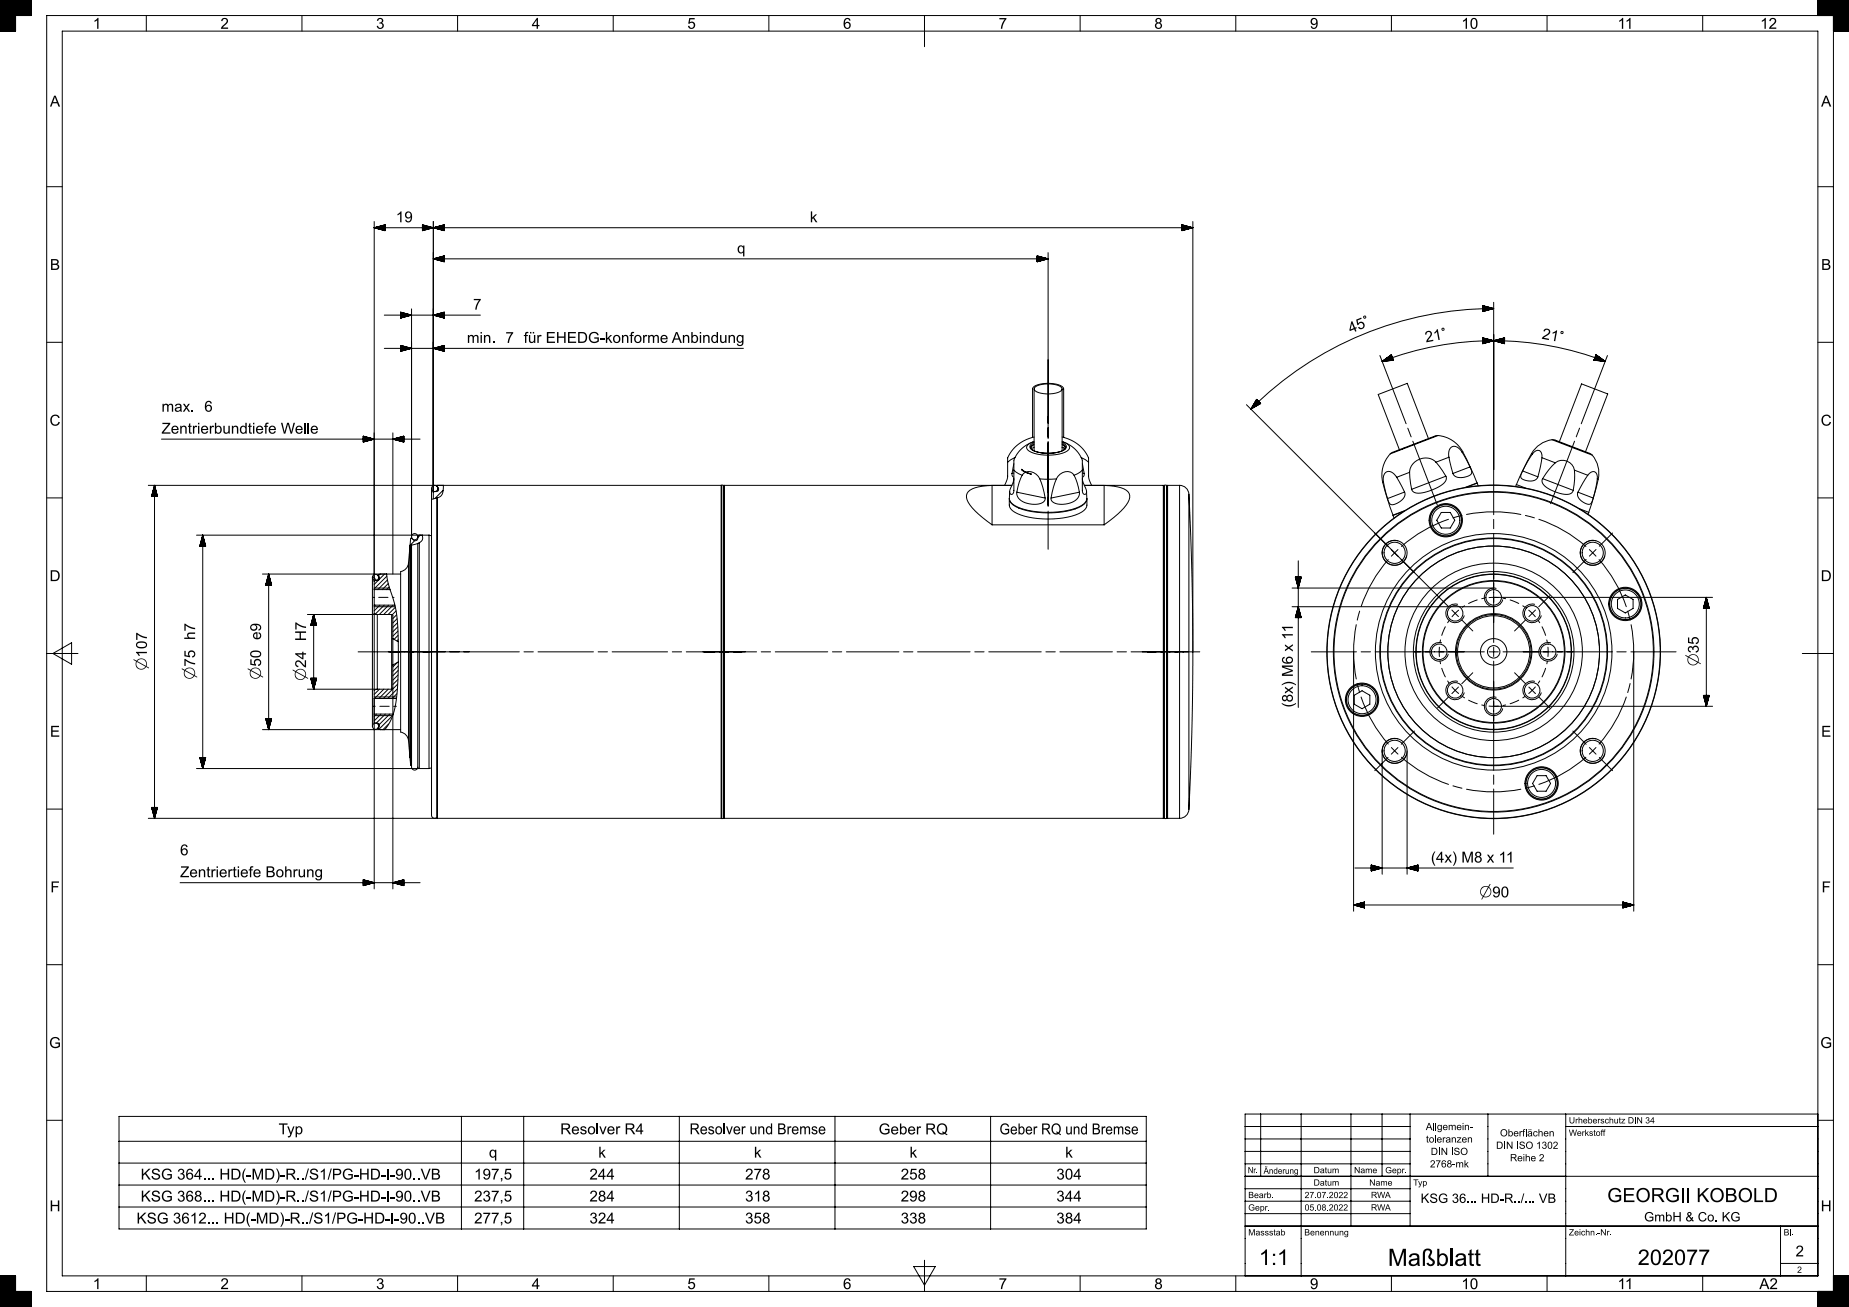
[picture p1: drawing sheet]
<svg xmlns="http://www.w3.org/2000/svg" width="594mm" height="420mm" viewBox="0 0 594 420" stroke-linecap="round" stroke-linejoin="round" font-family="sans-serif">
<g fill="none" stroke="#000" stroke-width=".32">
<path d="M0 .1h10M0 10h5M0 9.9h5M0 9.8h5M0 9.7h5M0 9.6h5M0 9.5h5M0 9.4h5M0 9.3h5M0 9.2h5M0 9.1h5M0 9h5"/>
<path d="M0 8.9h5M0 8.8h5M0 8.7h5M0 8.6h5M0 8.5h5M0 8.4h5M0 8.3h5M0 8.2h5M0 8.1h5M0 8h5M0 7.9h5M0 7.8h5"/>
<path d="M0 7.7h5M0 7.6h5M0 7.5h5M0 7.4h5M0 7.3h5M0 7.2h5M0 7.1h5M0 7h5M0 6.9h5M0 6.8h5M0 6.7h5M0 6.6h5"/>
<path d="M0 6.5h5M0 6.4h5M0 6.3h5M0 6.2h5M0 6.1h5M0 6h5M0 5.9h5M0 5.8h5M0 5.7h5M0 5.6h5M0 5.5h5M0 5.4h5"/>
<path d="M0 5.3h5M0 5.2h5M0 5.1h5M0 5h5M0 4.9h10M0 4.8h10M0 4.7h10M0 4.6h10M0 4.5h10M0 4.4h10M0 4.3h10M0 4.2h10"/>
<path d="M0 4.1h10M0 4h10M0 3.9h10M0 3.8h10M0 3.7h10M0 3.6h10M0 3.5h10M0 3.4h10M0 3.3h10M0 3.2h10M0 3.1h10M0 3h10"/>
<path d="M0 2.9h10M0 2.8h10M0 2.7h10M0 2.6h10M0 2.5h10M0 2.4h10M0 2.3h10M0 2.2h10M0 2.1h10M0 2h10M0 1.9h10M0 1.8h10"/>
<path d="M0 1.7h10M0 1.6h10M0 1.5h10M0 1.4h10M0 1.3h10M0 1.2h10M0 1.1h10M0 1h10M0 .9h10M0 .8h10M0 .7h10M0 .6h10"/>
<path d="M0 .5h10M0 .4h10M0 .3h10M0 .2h10M5 5v5h-5v-10h10v5h-10M20 10h564v400h-564zM47 5v5M97 5v5M147 5v5M197 5v5M247 5v5M297 5v10"/>
<path d="M347 5v5M397 5v5M447 5v5M497 5v5M547 5v5M584 .1h10M584 5v-5h10v10h-5M584 4.9h10M584 4.8h10M584 4.7h10M584 4.6h10M584 4.5h10"/>
<path d="M584 4.4h10M584 4.3h10M584 4.2h10M584 4.1h10M584 4h10M584 3.9h10M584 3.8h10M584 3.7h10M584 3.6h10M584 3.5h10M584 3.4h10M584 3.3h10"/>
<path d="M584 3.2h10M584 3.1h10M584 3h10M584 2.9h10M584 2.8h10M584 2.7h10M584 2.6h10M584 2.5h10M584 2.4h10M584 2.3h10M584 2.2h10M584 2.1h10"/>
<path d="M584 2h10M584 1.9h10M584 1.8h10M584 1.7h10M584 1.6h10M584 1.5h10M584 1.4h10M584 1.3h10M584 1.2h10M584 1.1h10M584 1h10M584 .9h10"/>
<path d="M584 .8h10M584 .7h10M584 .6h10M584 .5h10M584 .4h10M584 .3h10M584 .2h10M589 10h5M589 9.9h5M589 9.8h5M589 9.7h5M589 9.6h5"/>
<path d="M589 9.5h5M589 9.4h5M589 9.3h5M589 9.2h5M589 9.1h5M589 9h5M589 8.9h5M589 8.8h5M589 8.7h5M589 8.6h5M589 8.5h5M589 8.4h5"/>
<path d="M589 8.3h5M589 8.2h5M589 8.1h5M589 8h5M589 7.9h5M589 7.8h5M589 7.7h5M589 7.6h5M589 7.5h5M589 7.4h5M589 7.3h5M589 7.2h5"/>
<path d="M589 7.1h5M589 7h5M589 6.9h5M589 6.8h5M589 6.7h5M589 6.6h5M589 6.5h5M589 6.4h5M589 6.3h5M589 6.2h5M589 6.1h5M589 6h5"/>
<path d="M589 5.9h5M589 5.8h5M589 5.7h5M589 5.6h5M589 5.5h5M589 5.4h5M589 5.3h5M589 5.2h5M589 5.1h5M589 5h5M589 5v410M594 5h-579v410h579"/>
<path d="M15 60h5M120.2 71.2v118.3M120.2 73.2l3.5 .9M120.4 73.2h3.3M120.6 73.1h3.1M120.6 73.3h3.1M120.8 73h2.9M121 73.4h2.7M121.2 72.9h2.5M121.3 72.9h2.4M121.3 73.5h2.4M121.5 73.5h2.2"/>
<path d="M121.7 72.8h2M121.9 73.6h1.8M122.1 72.7h1.6M122.1 73.7h1.6M122.3 72.6h1.4M122.5 73.8h1.2M122.7 72.5h1M122.9 72.5h.8M122.9 73.9h.8M123.1 73.9h.6M123.2 72.4h.5M123.4 72.3h.3"/>
<path d="M123.4 74h.3M123.6 74.1h.1M123.7 72.2v1.9M123.7 72.2l-3.5 1M135.7 72.3h.3M135.7 72.4h.5M135.7 72.4l.9 .1M135.7 72.5h1M135.7 72.6h1.4M135.7 72.7h1.6M135.7 72.7l2 .1M135.7 72.8l2.4 .1"/>
<path d="M135.7 72.9h2.6M135.7 73h2.9M135.7 73.1h3.1M135.7 74.1h.1M135.7 74h.3M135.7 73.9h.9M135.7 73.6h1.8M135.7 73.5h2.4M135.7 73.2h3.3M135.7 72.2l7 1.9M135.7 72.2v1.9M136.4 73.9l-.7 .1"/>
<path d="M136.9 73.8h-1.2M137.3 73.7h-1.6M137.9 73.5l-2.2 .1M138.5 73.4h-2.8M138.8 73.3h-3.1M139.2 71.2v89.1M139.4 73.2h3.3M139.6 73.1h3.1M139.8 73h2.9M139.8 73.3h2.9M140 73.4h2.7M140.2 72.9h2.5"/>
<path d="M140.3 72.9h2.4M140.3 73.5h2.4M140.5 73.5h2.2M140.7 72.8h2M140.9 72.7h1.8M140.9 73.6h1.8M141.3 72.6h1.4M141.3 73.7h1.4M141.5 73.8h1.2M141.7 72.5h1M141.9 72.5h.8M141.9 73.9h.8"/>
<path d="M142.1 73.9h.6M142.2 72.4h.5M142.4 72.3h.3M142.4 74h.3M142.6 74.1h.1M142.7 74.1v-1.9l-7 1.9M379.7 72.3h.3M379.7 72.4h.5M379.7 72.4l.9 .1M379.7 72.5h1M379.7 72.6h1.4M379.7 72.7h1.8"/>
<path d="M379.7 72.8h2M379.7 72.8l2.4 .1M379.7 72.9h2.6M379.7 73h2.9M379.7 73.1h3.1M379.7 74.1h.1M379.7 74h.3M379.7 73.9h.9M379.7 73.7h1.4M379.7 73.5h2.4M379.7 73.3h2.9M380.4 73.9l-.7 .1"/>
<path d="M380.9 73.8h-1.2M381.5 73.6l-1.8 .1M381.9 73.5l-2.2 .1M382.4 73.4h-2.7M383 73.2l-3.3 .1M383.2 73.2h-263M383.2 71.2v138M383.2 73.2l-3.5-1v1.9M383.2 73.2l-3.5 .9M584 60h5M132.2 99.3v73.6M139.2 83.2h197.5"/>
<path d="M139.2 83.2l3.5 .9M139.4 83.1h3.3M139.6 83.3h3.1M139.6 83.1h3.1M139.8 83.3h2.9M140 83h2.7M140.2 83.4h2.5M140.3 82.9h2.4M140.5 83.5h2.2M140.5 82.8h2.2M140.7 83.6h2M140.9 82.7h1.8"/>
<path d="M141.1 83.7h1.6M141.1 82.7h1.6M141.3 83.7h1.4M141.5 82.6h1.2M141.7 83.8h1M141.7 82.5h1M141.9 83.9h.8M142.1 82.4h.6M142.2 84h.5M142.4 82.3h.3M142.6 84.1h.1M142.6 82.3h.1"/>
<path d="M142.7 82.2v1.9M142.7 82.2l-3.5 1M333.2 84.1h.1M333.2 83.8h1M333.2 83.7h1.6M333.2 83.5h2.2M333.2 83.3h3.1M333.2 82.3h.1M333.2 82.3h.3M333.2 82.4h.7M333.2 82.5h1M333.2 82.6h1.2"/>
<path d="M333.2 82.6l1.6 .1M333.2 82.7h1.8M333.2 82.8h2.2M333.2 82.9h2.4M333.2 82.9l2.8 .1M333.2 83l3.1 .1M333.2 83.1h3.3M333.2 82.2l3.5 1M333.2 82.2v1.9M333.7 84h-.5M334.1 83.9h-.9M334.6 83.7l-1.4 .1"/>
<path d="M335.2 83.6h-2M335.8 83.4l-2.6 .1M336.1 83.3l-2.9 .1M336.7 81.2v54.8v-20.5M336.7 83.2l-3.5 .9M476.3 98.2l3.6 .9M476.3 98.2l.1 1.9M476.4 98.3h-.1M476.6 98.3h-.3M476.8 100h-.4M477 98.4h-.7M477.2 99.9h-.8h.6"/>
<path d="M477.4 98.5h-1.1l1.3 .1M477.4 99.8h-1M477.8 99.7l-1.4 .1M478 98.7h-1.7M478 99.7h-1.6M478.1 98.7h-1.8M478.3 99.6h-1.9M478.5 98.8h-2.2M478.7 98.8l-2.4 .1M478.9 99.4l-2.5 .1h2.1M479.1 98.9l-2.8 .1M479.3 99.3l-2.9 .1"/>
<path d="M479.5 99l-3.2 .1h3.4M479.5 99.2l-3.1 .1M479.9 99.1a110.3 110.3 0 0 0-78.1 32.4M479.9 99.1l-3.5 1M479.9 99.1l-3.6 .1M479.9 97.1v68.3M15 110h5M123.5 101.3h30.8M123.5 111.9h115.3M128.7 100.3l3.5 1-3.5 .9zM128.7 111l3.5 .9-3.5 1zM128.7 100.4h.1"/>
<path d="M128.7 100.4h.3M128.7 100.5h.7M128.7 100.6h.9M128.7 100.6l1.2 .1M128.7 100.7h1.4M128.7 100.8h1.8M128.7 100.9h2.2M128.7 101h2.4M128.7 101l2.8 .1M128.7 101.1h2.9M128.7 101.2h3.3M128.7 102.1h.5"/>
<path d="M128.7 101.9h1M128.7 101.7h2M128.7 101.5h2.6M128.7 101.4h3.1M128.7 111h.1M128.7 111.1h.3M128.7 111.1l.7 .1M128.7 111.2h.9M128.7 111.3h1.2M128.7 111.4h1.4M128.7 111.4l1.8 .1M128.7 111.5l2.2 .1"/>
<path d="M128.7 111.6h2.4M128.7 111.7h2.8M128.7 111.8h2.9M128.7 111.8l3.3 .1M128.7 112.8h.5M128.7 112.6h1M128.7 112.4h2M128.7 112.2h2.6M128.7 112h3.1M129 102.1l-.3 .1M129 112.8l-.3 .1M129.6 102h-.9"/>
<path d="M129.6 112.7h-.9M130.1 101.8l-1.4 .1M130.1 112.5l-1.4 .1M130.5 101.7l-1.8 .1M130.5 112.4l-1.8 .1M131.1 101.6h-2.4M131.1 112.3h-2.4M131.6 101.4l-2.9 .1M131.6 112.1h-2.9M139.2 101.3l3.5-1v1.9zM139.2 111.9l3.5-.9v1.9zM139.4 101.2h3.3"/>
<path d="M139.4 111.9h3.3M139.6 101.4h3.1M139.6 112h3.1M139.8 101.1h2.9M139.8 101.4h2.9M139.8 111.8h2.9M139.8 112.1h2.9M140 101.1h2.7M140 111.7h2.7M140.2 101.5h2.5M140.2 112.2h2.5M140.3 101h2.4"/>
<path d="M140.3 101.6h2.4M140.3 111.6h2.4M140.3 112.3h2.4M140.5 100.9h2.2M140.5 111.6h2.2M140.7 101.7h2M140.7 112.4h2M140.9 100.8h1.8M140.9 101.7h1.8M140.9 111.5h1.8M140.9 112.4h1.8M141.3 100.7h1.4"/>
<path d="M141.3 101.8h1.4M141.3 111.4h1.4M141.3 112.5h1.4M141.5 100.7h1.2M141.5 111.3h1.2M141.7 101.9h1M141.7 112.6h1M141.9 100.6h.8M141.9 102h.8M141.9 111.2h.8M141.9 112.7h.8M142.1 100.5h.6"/>
<path d="M142.1 111.2h.6M142.2 102.1h.5M142.2 112.8h.5M142.4 100.4h.3M142.4 102.1h.3M142.4 111.1h.3M142.4 112.8h.3M142.6 100.4h.1M142.6 111h.1M443.3 114.3l8.4 21.9M445.6 116l1.8-.7-2 .7M446.4 114.4l.6-.2-.9 .4"/>
<path d="M446.6 115.9l.9-.4-1.1 .4M447 114l.6 1.8-3.6 .3M447 114l-3 2.1M447 114l-.1 .1M447 114.1l-.4 .2M447.1 114.3l-1.2 .5M447.1 114.4l-1.5 .6M447.1 114.5l-1.8 .7M447.2 114.6l-2.1 .7M447.2 114.6l-2.4 1M447.2 114.7l-2.5 1M447.2 114.8l-2.9 1.1"/>
<path d="M447.3 114.8l-3.3 1.3M447.3 114.9l-3.1 1.2M447.3 115l-2.9 1.1M447.4 115.1l-2.6 .9M447.4 115.1l-2.4 .9M447.5 115.4l-1.5 .5M447.5 115.8h-.2M447.6 115.6l-.7 .2M447.6 115.7l-.5 .1M476.3 108.6l3.6 .9M476.3 108.6l.1 1.8M476.4 108.6h-.1"/>
<path d="M476.4 100.1h.1M476.4 110.4h.1M476.6 100h-.2M476.8 108.7h-.5M477 108.7h-.7M477 110.3l-.6 .1h.2M477.4 108.8h-1.1M477.4 110.2h-1M477.6 110.1h-1.2M477.8 108.9l-1.5 .1h1.7M478 110l-1.6 .1M478.3 109.1h-2"/>
<path d="M478.5 109.1l-2.2 .1M478.5 109.8l-2.1 .2h1.7M478.9 109.2l-2.6 .1M478.9 109.7l-2.5 .1M479.1 109.7h-2.7M479.3 109.3l-3 .1h3.2M479.5 109.6l-3.1 .1M479.9 109.5a100 100 0 0 0-35.9 6.6M479.9 109.5a100 100 0 0 1 35.8 6.6M479.9 109.5l-3.5 .9M479.9 109.5h-3.6h3.4M479.9 109.5l3.4 .9"/>
<path d="M479.9 109.5h3.5M480 109.5l3.4 .1M480.2 109.6l3.1 .1M480.4 109.3l3 .1h-3.2M480.6 109.7l2.7 .1h-2.3M480.8 109.2l2.6 .1M481.2 109.8l2.1 .2-1.7-.1M481.4 109.1h2M481.7 110l1.6 .1M481.9 108.9h1.5l-1.7 .1M482.1 110.1l1.2 .1h-.8M482.3 108.8h1.1"/>
<path d="M482.7 110.3l.6 .1h-.2M482.9 108.7h.5M483.3 110.4h.1M483.3 108.6h.1M483.4 109.1l-2.4 .1M483.4 108.6l-.1 1.8M483.4 108.6l-3.5 .9M483.4 108.7l-.9 .1M512.1 115.8l3.6 .3M512.1 115.7l.1 .1M512.1 115.7l.3 .1M512.1 115.7l.5 .1"/>
<path d="M512.2 115.5l1.1 .4M512.3 115.3l1.8 .7M512.3 115.2l2 .8M512.3 115.2l2.2 .8M512.4 115l2.7 1.1M512.4 115l2.9 1.1M512.4 114.9l3.1 1.2M512.4 114.8l3.3 1.3M512.4 114.8l3 1.1M512.5 114.7l2.7 1.1M512.5 114.7l2.4 .8M512.5 114.6l2.2 .8"/>
<path d="M512.6 114.4l1.3 .5M512.6 114.3l1 .3M512.7 114.2l.7 .3M512.7 114.1l.4 .2M512.7 114l.1 .1M512.7 114l3 2.1M512.7 114l-.6 1.8M512.8 115.8l-.7-.2 .8 .3M513.7 115.9l-1.5-.5 1.7 .5M514.1 115l-1.5-.6 1.8 .8M514.7 116l-2.4-.9 2.6 .9M515.7 116.1l-7.7 20.1"/>
<path d="M516.4 114.2l-.7 1.9M584 110h5M126.2 139.1v45.4M332.2 125v19.9M332.4 124.5a8.5 8.5 0 0 1 8.6 0l.2 .4a2.87 2.87 0 0 1-3.1 1.6 7 7 0 0 1-5.8-1.3zM336.7 133.9v7.1M336.7 137.5v3M341.2 125v19.9M400.4 130l65 65M401.9 131.3l2.4-2.3-2.5 2.5M403.7 128.3l1.3 1.4-3.2 1.8M403.7 128.3l-1.9 3.2"/>
<path d="M403.7 128.4h-.1M403.7 130.4l1-1-1.2 1.1M403.7 128.4l-.3 .4M403.8 128.5l-.5 .4M403.8 128.5l-.7 .8M403.9 128.6l-.9 .8M403.9 128.6l-1.1 1.2M404 128.7l-1.3 1.2M404.1 128.7l-1.6 1.6M404.1 128.8l-1.8 1.8M404.2 128.9l-2 1.9M404.3 128.9l-2.3 2.2"/>
<path d="M404.4 129.1l-2.2 2.2M404.4 129.1l-2 2.1M404.5 129.2l-1.8 1.8M404.6 129.3l-1.6 1.5M404.6 129.3l-1.4 1.4M404.8 129.5l-.7 .7M404.9 129.5l-.5 .5M404.9 129.6l-.3 .3M404.9 129.7l-.2 .1M452.3 137.6l1 2.8M462 140a10 10 0 0 1 7.9 5.2M462 140l-.9 .1-13.7 5.2-.8 .6"/>
<path d="M462 140l-15.4 5.9M507.4 137.6l-1 2.8M15 160h5M47.6 156h184.1M48.8 159.2v.3M48.8 159v.5M48.9 158.6v.9M49 158.4v1.1M49.1 158.1v1.4M49.2 157.7v1.8M49.2 157.5v2M49.3 157.1v2.4"/>
<path d="M49.4 156.9v2.6M49.5 156.5v3M49.6 156.2v3.3M49.6 156v107M49.6 156l1 3.5h-1.9zM49.7 156.2v3.3M49.8 156.5v3M49.8 156.7v2.8M49.9 157.1v2.4M50 157.3v2.2M50.1 157.7v1.8M50.2 158.1v1.4"/>
<path d="M50.3 158.2v1.3M50.4 158.6v.9M50.4 158.8v.7M50.5 159.2v.3M51.9 141.1h83.1M116.7 140.2l3.5 .9-3.5 .9zM116.7 140.2h.3M116.7 140.3h.5M116.7 140.3l.9 .1M116.7 140.5h1.2M116.7 140.6h1.4M116.7 140.6l1.8 .1"/>
<path d="M116.7 140.7h2M116.7 140.8h2.4M116.7 140.9h2.8M116.7 141h2.9M116.7 141l3.3 .1M116.7 141.9h.5M116.7 141.7h1.4M116.7 141.5h2M116.7 141.3h2.9M117 142h-.3M117.6 141.8l-.9 .1M117.9 141.7l-1.2 .1"/>
<path d="M118.5 141.6h-1.8M119.1 141.4l-2.4 .1M119.5 141.3l-2.8 .1M120 141.2h-3.3M126.2 141.1l3.5-.9v1.8zM126.4 141.1h3.3M126.4 141.2h3.3M126.8 141h2.9M126.8 141.3h2.9M127 140.9h2.7M127 141.3h2.7M127.3 140.8h2.4"/>
<path d="M127.3 141.4h2.4M127.7 140.7h2M127.7 141.5h2M127.9 140.7h1.8M127.9 141.6h1.8M128.3 140.6h1.4M128.3 141.7h1.4M128.5 140.5h1.2M128.5 141.7h1.2M128.9 140.4h.8M128.9 141.8h.8M129.2 140.3h.5"/>
<path d="M129.2 141.9h.5M129.4 140.2h.3M129.4 142h.3M138.6 157v3.5M140.3 160h.2v103l-.2-.2zM140.3 156.2h.1M140.4 156.3h.1M140.4 156.3l.3 .3M140.5 156l-.1 .3M140.6 157v.8M140.7 156.6l.2 .6-.2 .5-1.5 .5M140.7 156.6v1.1"/>
<path d="M142.3 157.6l-2.6 2.6M142.4 156l-.4 2.8-.5 .7-1 .5M231.7 156h.6M231.7 156v107M231.8 156v107M232.3 156v107M232.3 156l.2 .2M232.7 156l-.2 .2v106.6l.2 .2M232.7 156v107M232.7 156h92.4M311 158a9.3 9.3 0 0 1 6.1-1.9l1.6-.1v12.7a22.1 22.1 0 0 1-8-8.1 2.42 2.42 0 0 1 .3-2.6zM323.7 148.5v4.9l-1 2.6"/>
<path d="M324.4 157.9l-.1 2.2M325.1 152.2l.1 .7 .5 .5M325.7 149l-.6 3.2M325.7 151.1l.7 .6 2 1M325.7 151.1v6.8l-.3 .7-.5 .3-.5-.4v-.8l1.1-2.8 .2-1.1M325.7 152l-.6 .2M326.1 147l-2.4 1.5M326.7 158.2l.1 1.2 .8 1.1 1.3 .8 1.6 .6 2 .2 1.8-.3 1.1-.7 .4-1.1M326.7 158.2l9.1 1.8M328.2 150.9l1.2 .8 1.9 .6M328.2 150.8l1.2 .8 1.9 .7M328.2 151l1.2 .7 1.9 .6"/>
<path d="M328.4 152.7a3.3 3.3 0 0 1 5.7 1.2M328.4 152.7l-1 2.4-.7 3.1M331.1 143.8v.1M331.7 140.6a11.2 11.2 0 0 0-8 6.8v1.1M331.7 140.6v-15.6a3.5 3.5 0 0 1 3.5-1.7 8 8 0 0 1 6.4 1.3l.1 16M331.8 142a2.2 2.2 0 0 0-2 2.1 5.6 5.6 0 0 0 4.5 2 13 13 0 0 0 9-1.6 1.3 1.3 0 0 0-.9-2.1l-.8-.4M331.8 142a9.9 9.9 0 0 0-6.1 5.9v3.2M332 142h-.2M332.2 141.9l-.2 .1M332.2 143.7l-.9 .6M332.2 142.2a1.43 1.43 0 0 0-1.2 1.9 9.7 9.7 0 0 0 7.9 1.4l1.9-.4a1.96 1.96 0 0 0 1.7-1.8l-1.3-1.1M332.2 142.6l-1 .8-.1 .4"/>
<path d="M332.2 142.9l-.6 .4-.5 .7M332.2 140.4l-.5 .2M332.2 143.7l-.1 .1M334.1 153.9h5.3M334.1 153.9l.9 2.8 .8 3.3M336.7 146v12.2M336.7 147v7M336.7 142.5v3M336.7 159.7v3M339.4 153.9l-1 2.8-.7 3.3M341.2 142.6l1 .8 .1 .4M341.2 142.9l1 .8 .1 .4"/>
<path d="M341.2 140.4l.5 .2M341.2 141.9l.4 .1M341.4 143.8l.8 .4M341.4 143.8l-.2-.1 .9 .6M341.6 142a9.4 9.4 0 0 1 6.1 6.2v2.9M341.7 140.6a11.2 11.2 0 0 1 8 6.8v1.1M342.3 143.8a2.91 2.91 0 0 1-2.8 1.6l-2.3 .2-2.4-.1a4.1 4.1 0 0 1-3.7-1.6M342.3 143.8h.1M345.1 152.7a3.3 3.3 0 0 0-5.7 1.2M345.1 152.7l.9 2.4 .8 3.1M346.8 158.2l-.2 1.2-.7 1.1-1.2 .8-1.8 .6-2 .2-1.8-.3-1.1-.7-.3-1.1M346.8 158.2l-9.1 1.8"/>
<path d="M347.3 147l2.4 1.5M347.7 151.1v6.8l.3 .7 .5 .3 .5-.4v-.8l-1.1-2.8-.2-1.1M347.7 151.1l-1.5 1.1-1.1 .5M347.7 152l.6 .2M347.7 149l.6 3.2M348.3 152.2l-.1 .7-.5 .5M348.3 156h25.4M349.1 157.9v2.2M349.7 148.5v4.9l1 2.6M354.7 156l3.1 .2a6.1 6.1 0 0 1 4.9 2.4 4.6 4.6 0 0 1-1.6 4.6l-3.3 3.1-3.1 2.4zM373.7 156l.2 .2v106.6l-.2 .2M373.7 156v107"/>
<path d="M374.1 156h.6M374.1 156v107M374.1 156l-.2 .2M374.7 156v107M374.7 156l.2 .2M375.1 156l-.2 .2v106.6l.2 .2M375.1 156v107M375.1 156h3.8M378.9 156a3 3 0 0 1 3 2.8M378.9 156v107M381.9 158.8v101.3M381.9 158.8l1 27.2 .3 23.2"/>
<path d="M444.2 155.1l1.5 5.3 1.8 5.1M444.5 155l-.3 .1M444.5 155l1.2 5.2M446.6 145.9a10 10 0 0 0-2.4 9.2M448.7 153.4l2.5 4.7M448.7 153.4a2.63 2.63 0 0 0-3.6-1.6l-.7 1.4 .1 1.8M451.2 158.1l.1 1-.5 1.1-1.1 1-1.4 .8-1 .2-.6-.2-1-1.8M451.2 158.1l-5.5 2.1M452.8 151.8l-4.1 1.6M452.8 151.8l.7 5.4M453.9 141.8l7.8 20.4M458.9 140.9l-6.8-17.7-8.9 3.4-.4 .2 6.8 17.7"/>
<path d="M461.3 148.5l3.2 4.5M461.3 148.5a5.1 5.1 0 0 0-5.2-1 5.1 5.1 0 0 0-3.3 4.3M464.5 153l.1 1.1-.8 1.2-1.5 1.1-2.4 1.1-2.4 .8-2 .2-1.3-.4-.7-.9M464.5 153l-11 4.2M465.5 146.9l-4.2 1.6M465.5 146.9l1.3 5.3M469.7 145.3l2.5 4.7M469.7 145.3a2.63 2.63 0 0 0-3.5-1.6l-.8 1.4 .1 1.8M469.9 145.2l2.5 4.9 2.1 5.1M469.9 145.2l-.2 .1M472.2 150l.6 2-.4 .6-.9 .4-1.5 .4h-1.5l-1.1-.4-.6-.8M472.2 150l-5.4 2.2"/>
<path d="M474.5 155.2h.1M474.5 155.2v.1M474.5 155.2l-3.9 1.5M474.5 155.3l-3.4 1.3M474.5 155.3l.4 .8M486.9 156.3l.2-.6 3.1 1.2M489.1 151.3l-.6 2 .3 .5 .7 .4 1.5 .3h1.5l.9-.4 .7-.9M489.1 151.3l5 1.9M492 145.8l-2.6 4.9-2.2 5M492 145.8l.3 .1M492.3 145.9l-3.2 5.4M492.3 145.9a1.82 1.82 0 0 1 2.6-.8l.5 1.2v.8"/>
<path d="M495.4 147.1l-1.3 6.1M495.4 147.1l4.2 1.6M495.6 153.8l-.2 1.1 .6 1.1 1.4 1 2.2 1 2.3 .7 1.7 .2 1.2-.4 .6-.9M495.6 153.8l9.8 3.8M498.6 141.3a9 9 0 0 0-6.6 4.5M498.6 141.3a53.7 53.7 0 0 1 9.9 3.5l2.4 1 .6 .5M498.6 141.3l12.9 5M499.6 148.7a3.9 3.9 0 0 1 6.2 2.4M499.6 148.7a22.1 22.1 0 0 0-4 5.1M501 141.9l7.1-18.5 8.4 3.2-7.1 18.6M505.8 151.1a22 22 0 0 1-.4 6.5M505.8 151.1l4.3 1.6"/>
<path d="M505.8 141.8l-7.7 20.1M506.9 158.2l-.1 .9 .4 1 1 1 1.4 .8 .8 .2 .6-.2 .8-1.9M506.9 158.2l4.9 1.8M510.1 152.7a1.82 1.82 0 0 1 2.6-.8l.5 1.2-.1 .8M510.1 152.7l-3.2 5.5M511.5 146.3a9 9 0 0 1 1.9 7.7M513.1 153.9l-1.3 6.1M513.1 153.9l.3 .1M513.4 154l-1.3 5.4-1.7 5.2M584 160h5M63.1 172h74.7M64.3 175.2v.3"/>
<path d="M64.4 174.8v.7M64.4 174.6v.9M64.5 174.2v1.3M64.6 174.1v1.4M64.7 173.7v1.8M64.7 173.5v2M64.8 173.1v2.4M64.9 172.7v2.8M65 172.5v3M65.1 172.2v3.3M65.1 172v75M65.1 172l1 3.5h-1.9z"/>
<path d="M65.2 172.2v3.3M65.3 172.5v3M65.4 172.9v2.6M65.4 173.1v2.4M65.5 173.5v2M65.6 173.7v1.8M65.7 174.1v1.4M65.7 174.2v1.3M65.8 174.6v.9M65.9 175v.5M66 175.2v.3M131.7 175.5v68z"/>
<path d="M131.9 175.2v70.7M132.3 175.2h-.4M133.2 173.7l-1.5 1.5h.2M134.2 174.6l-2 .5v67.7a8.6 8.6 0 0 0 .3 4.4 1 1 0 0 0 1.1 .2 1 1 0 0 0 .6-.9M134.7 172l-.5 .1v1.1l-.5 .5h-.6l-.8-.8-.4 .1-.7 8M134.7 174.4v72.6l-.5-.2v-72.2M134.7 174.4l-.5 .2M135 172l-.8 .8M135.6 172l.1 1.4-1 1M137.8 172v75M137.8 172l.8 .2M138.6 160.5v97.8a8.8 8.8 0 0 0 .3 4.4l.7 .3 .7-.3"/>
<path d="M140.3 160l-1.7 .5M318.7 168.7h36M324.2 160.2a4.5 4.5 0 0 0 3.7 3.1 28.2 28.2 0 0 0 19.6-.9 2.88 2.88 0 0 0 1.7-2.2v2.1a4.5 4.5 0 0 1-3.7 3.2 28.2 28.2 0 0 1-19.6-.9 2.88 2.88 0 0 1-1.7-2.3zM324.3 160.3a3.6 3.6 0 0 0 3 3 27.9 27.9 0 0 0 20.2-.7 2.86 2.86 0 0 0 1.7-2.3M336.7 164.2v12.3M336.7 162.2v-20.2v20.5M446 179.8a45 45 0 0 0-8.7 15.2M447.5 165.5h.1M447.5 165.5v.1M447.5 165.6l.3 .9M449.1 173.8a4 4 0 0 0-4.9 2.8 4 4 0 0 0 2.8 4.9 4 4 0 0 0 4.9-2.8M449.1 176.6l-2.1 2.1"/>
<path d="M451 164.3l-3.5 1.3M451.4 164.1l-3.9 1.4M463 164.7h2.9l1.4 2.5-1.4 2.5h-2.9l-1.4-2.5zM465.3 166.9a45 45 0 0 0-15.1 8.7M469.7 165.6l-2.9 .8M471.1 165.3a45 45 0 0 1 17.5 0M479.9 166.9v3M479.9 171.4v35.1M490 165.6l2.9 .8M494.4 166.9a45 45 0 0 1 15.1 8.7M507.4 163.5l3 1.1M509.5 179.8l-4.2 4.2"/>
<path d="M510.4 164.6l-.2 .7M510.6 176.6l2.1 2.1M512.7 173.8a4 4 0 0 0-4.9 2.8 4 4 0 0 0 2.8 4.9 4 4 0 0 0 4.9-2.8M512.7 176.6l-2.1 2.1M513.7 179.8a45 45 0 0 1 8.7 15.2M518 171.3l-4.2 4.2M84.3 184.5h44.4M85.4 188h1.8M85.4 187.9v.1M85.4 187.7v.3M85.5 187.3v.7M85.6 186.9v1.1"/>
<path d="M85.7 186.7v1.3M85.8 186.4v1.6M85.8 186.2v1.8M86 185.8v2.2M86.1 185.4v2.6M86.1 185.2v2.8M86.2 184.8v3.2M86.3 184.7v3.3M86.3 184.5v50M86.3 184.5l-.9 3.5M86.3 184.5l.9 3.5M86.4 184.8v3.2"/>
<path d="M86.5 185v3M86.6 185.4v2.6M86.7 185.8v2.2M86.7 186v2M86.8 186.4v1.6M86.9 186.6v1.4M87 186.9v1.1M87.1 187.3v.7M87.1 187.5v.5M87.2 187.9v.1M98.8 197.5h27M100.1 199.9v1.1"/>
<path d="M100.2 199.7v1.3M100.3 199.4v1.6M100.3 199.2v1.8M100.4 198.8v2.2M100.5 198.4v2.6M100.6 198.2v2.8M100.7 197.8v3.2M100.7 197.7v3.3M100.8 197.5v24M100.8 197.5l-1 3.5M100.8 197.5l.9 3.5M100.9 197.8v3.2"/>
<path d="M100.9 198v3M101 198.4v2.6M101.1 198.8v2.2M101.2 199v2M101.3 199.4v1.6M101.3 199.6v1.4M101.4 199.9v1.1M119.6 185.6v47.8M119.7 185.2l1.3 1.3M119.7 192h.4M120.2 189.5v5M120.2 197.2l1 .3v24l-1 .2"/>
<path d="M120.2 197.2v24.5M120.2 189h5M120.2 195h6.7M120.2 194.5v2.7M120.2 189.5h5.1M120.2 194.5h6.7M120.6 194.5l-.4 .4M121.4 184.8v.1M121.5 185h.1M121.5 185l.2 .2M121.6 192h3M121.7 185.2l.2 .6-.2 .5-1.5 .5"/>
<path d="M121.7 185.2v1.1l-.1-.7M122 194.5l-1.8 1.8M122.1 184.5l-.6 .6M122.2 184.5l-.7 .1v.4M123.4 194.5l-2.8 2.8M123.5 184.5l-3.3 3.3M124.2 184.5l.5 3 1.9 6.1 .8 4.1 .5 5.7 .1 9.8-.3 8.2-.8 5.9-1.3 4-2 3.2M124.3 185.1l-4.1 4.1M124.5 186.4l-3.1 3.1M124.8 187.5l-2 2M124.9 194.5l-3 3M125 188.6l-.8 .9"/>
<path d="M125.8 197.5l.4 .4v7.3M125.8 197.5v24M126.1 192h.5M126.3 194.5l-3 3M127 195.1l-2.3 2.4M127.2 196.3l-1.2 1.2M127.4 197.6l-1.2 1.2M127.5 198.9l-1.3 1.3M131.2 181a3.3 3.3 0 0 1-2.5 2.8v51.4a3.3 3.3 0 0 1 2.5 2.8M131.2 181v57M415.1 189h64.8M415.1 195h64.8"/>
<path d="M416.1 185.5h1.9l-.9 3.5zM416.2 185.5v.2M416.2 198.2v.3M416.3 185.5v.4M416.3 198v.5M416.3 185.5l.1 .8M416.4 197.6v.9M416.4 185.5v1M416.4 197.4v1.1M416.5 185.5v1.4M416.5 197.1v1.4M416.6 185.5v1.8"/>
<path d="M416.6 196.7v1.8M416.7 185.5v2M416.7 196.5v2M416.7 185.5l.1 2.3M416.8 196.1v2.4M416.8 185.5v2.5M416.8 195.9v2.6M416.9 185.5v2.9M416.9 195.5v3M417 185.5v3.3M417 195.2v3.3M417.1 180.2v47.1"/>
<path d="M417.1 195l.9 3.5h-1.9zM417.1 195.2v3.3M417.2 185.5l-.1 3.3M417.2 185.5v2.9M417.2 195.5v3M417.3 195.7v2.8M417.3 185.5v2.7M417.4 185.5v2.3M417.4 196.1v2.4M417.4 196.3v2.2M417.5 185.5l-.1 2.1M417.5 196.7v1.8"/>
<path d="M417.6 185.5l-.1 1.8M417.6 185.5v1.4M417.6 197.1v1.4M417.7 197.2v1.3M417.7 185.5v1.2M417.8 185.5v.8M417.8 197.6v.9M417.8 197.8v.7M417.9 185.5l-.1 .6M417.9 198.2v.3M418 185.5l-.1 .2M436.8 196.4l-.8 2.9"/>
<path d="M465.5 199.4l-.4 .7M466.4 196l2.1 2.2M468.3 194.2a3 3 0 0 0-3.7 2.1 3 3 0 0 0 2.1 3.7 3 3 0 0 0 3.7-2.1M468.6 196.1l-2.1 2.1M469.6 199.2l3.5 3.5M470.5 194.7l-.7 .5M474.6 192.8l-2.8 1.1M476.9 192.2l-.9 .2M479.9 192h1.4M479.9 192h-1.5M479.9 192h70.3M480.6 189.1a3 3 0 0 0-3.6 2.1 3 3 0 0 0 2.1 3.7 3 3 0 0 0 3.6-2.2"/>
<path d="M482.8 192.2l.9 .2M485.1 192.8l2.8 1.1M489.2 194.7l.7 .5M490.1 199.2l-3.5 3.5M491.1 196.1l2.1 2.1M493 194.2a3 3 0 0 0-3.7 2.1 3 3 0 0 0 2.2 3.7 3 3 0 0 0 3.6-2.1M493.3 196l-2.1 2.2M494.2 199.4l.4 .7M497.9 191.4l-3.6 3.6M519.6 192.6l2.5-1.4 2.5 1.4v2.9l-2.5 1.5-2.5-1.5zM522.9 196.4l.8 2.9M547.2 195.5h1.9"/>
<path d="M547.3 195.4v.1M547.4 195v.5M547.5 194.6v.9M547.5 194.4v1.1M547.6 194.1v1.4M547.7 193.9v1.6M547.8 193.5v2M547.8 193.3v2.2M547.9 192.9v2.6M548 192.5v3M548.1 192.3v3.2M548.2 192v35"/>
<path d="M548.2 192l-1 3.5M548.2 192l.9 3.5M548.2 192.2v3.3M548.3 192.3v3.2M548.4 192.7v2.8M548.5 193.1v2.4M548.5 193.3v2.2M548.6 193.7v1.8M548.7 193.9v1.6M548.8 194.2v1.3M548.8 194.4v1.1M548.9 194.8v.7"/>
<path d="M549 195.2v.3M549.1 195.4v.1M15 210h10M17 210l6-3.5v7zM99.8 201h1.9M99.8 218h1.9M99.8 218l1 3.5M99.9 200.9v.1M99.9 218v.1M99.9 200.7v.3M99.9 218v.2M100 218v.6"/>
<path d="M100 200.3v.7M100.1 218v1M100.2 218v1.2M100.2 218l.1 1.6M100.3 218v1.8M100.4 218v2.1M100.5 218v2.5M100.6 218v2.7M100.6 218l.1 3.1M100.7 218v3.3M100.9 218v3.1M101 218l-.1 2.9"/>
<path d="M101.1 218l-.1 2.5M101.1 218v2.1M101.2 218v2M101.3 218v1.6M101.4 218l-.1 1.4M101.5 218l-.1 1M101.5 200.3v.7M101.5 218v.6M101.6 200.5v.5M101.6 218v.4M101.7 200.9v.1M101.7 218v.1"/>
<path d="M101.7 218l-.9 3.5M115 209.5h14.9M124.7 209.5h3.8M125.2 209.5h17.8M126.2 205.2v8.5M126.2 213.7v72M126.2 205.2l1.7 1M127.6 212.9l-1.4 1.4M127.7 200.1l-1.5 1.5M127.7 219.9l-4.6 4.6M127.8 201.4l-1.6 1.6M127.8 202.8l-1.6 1.6"/>
<path d="M127.8 218.4l-1.6 1.6M127.9 216.9l-1.7 1.7M127.9 204.2l-1.3 1.2M127.9 215.5l-1.7 1.7M127.9 205.5l-.4 .5M127.9 214l-1.7 1.7M128 212.7l-1.8 1M130 209.5h4.4M134.5 209.5h3.7M135.9 209.5h14.8M144.5 209.5h3M149 209.5h17.8"/>
<path d="M168.3 209.5h3M172.8 209.5h17.8M192.1 209.5h3M196.6 209.5h17.9M216 209.5h3M220.5 209.5h17.8M225.8 209.5h3.8M226.2 209.5h16.9M231.1 209.5h3M235.6 209.5h3.8M244.6 209.5h3M249.1 209.5h16.8"/>
<path d="M267.4 209.5h3M271.9 209.5h16.9M290.3 209.5h3M294.8 209.5h16.8M313.1 209.5h3M317.6 209.5h16.9M336 209.5h3M340.5 209.5h16.9M358.9 209.5h3M363.4 209.5h16.8M367 209.5h4.4M368.6 209.5h5.4"/>
<path d="M372.9 209.5h8.9M380 209.5h5.4M383.2 209.2l-.3 25.6-1 25.3M421.3 209.5h14.5M434.9 209.5v83.3M435.7 200.7a45 45 0 0 0 0 17.5M436 219.7l.8 2.9M437.3 209.5h3M441.8 209.5h35M462.4 208v3M462.6 212.5l.2 .8M462.8 205.6l-.2 .9"/>
<path d="M463.1 206.6a3 3 0 0 0-3.6 2.1 3 3 0 0 0 2.1 3.7 3 3 0 0 0 3.6-2.2M463.2 214.8l1.1 2.7M464.3 201.4l-1.1 2.8M465.1 218.8l.4 .7M468.3 218.9a3 3 0 0 0-3.7 2.2 3 3 0 0 0 2.1 3.6 3 3 0 0 0 3.7-2.1M473.1 216.2l-3.5 3.5M478.3 209.5h3.1M479.9 208v3M479.9 212.5v35M482.9 209.5h35M486.6 216.2l3.5 3.5M493 218.9a3 3 0 0 0-3.7 2.2 3 3 0 0 0 2.2 3.6 3 3 0 0 0 3.6-2.1"/>
<path d="M494.6 218.8l-.4 .7M495.4 201.4l1.1 2.8M496.5 214.8l-1.1 2.7M496.9 205.6l.2 .9M497.1 212.5l-.2 .8M497.3 208v3M498.1 206.6a3 3 0 0 0-3.6 2.1 3 3 0 0 0 2.1 3.7 3 3 0 0 0 3.6-2.2M519.4 209.5h3M523.7 219.7l-.8 2.9M523.9 209.5h14.6M524 200.7a45 45 0 0 1 0 17.5M524.8 209.5v83.3"/>
<path d="M579 210h10M84.3 234.5h44.4M85.4 231h1.8M85.4 231l.9 3.5M85.4 231v.1M85.4 231v.2M85.5 231v.6M85.6 231v1M85.7 231v1.2M85.7 231l.1 1.6M85.8 231v1.8M85.9 231l.1 2.1"/>
<path d="M86 231l.1 2.5M86.1 231v2.7M86.2 231v3.1M86.3 231v3.3M86.4 231v3.1M86.5 231v2.9M86.6 231v2.5M86.7 231v2.1M86.8 231l-.1 2M86.8 231v1.6M86.9 231v1.4M87 231v1"/>
<path d="M87.1 231v.6M87.2 231l-.1 .4M87.2 231v.1M87.2 231l-.9 3.5M98.8 221.5h27M119.7 227h.8M120.2 232.2l1.5 .4 .2 .6-.2 .5M120.2 224h7.2M120.2 230h6M120.2 221.7v64M121 229.5l-.8 .7M121.4 234v.1"/>
<path d="M121.5 234v.3l.7 .2M121.5 234h.1M121.6 233.4l.1-.8v1.1M121.7 233.7l-.2 .3M121.9 221.5l-1.7 1.7M122 227h3M122.4 229.5l-2.2 2.1M123.3 221.5l-3 3M123.8 229.5l-2.9 2.9M124.7 221.5l-3 3M124.9 232.7l-1.9 1.8M125.2 229.5l-3.4 3.3"/>
<path d="M126.1 230l-4.4 4.3M126.2 221.1l-.4 .4M126.5 227h.9M127.4 224.5h-7.2v5h6.1M127.5 222.9l-1.5 1.6M127.6 221.4l-3 3.1M131.2 238l.7 7.9M435.1 223.4l2.5-1.4 2.5 1.4v2.9l-2.5 1.4-2.5-1.4zM437.3 224a45 45 0 0 0 8.7 15.1M449.1 237.4a4 4 0 0 0-4.9 2.9 4 4 0 0 0 2.8 4.9 4 4 0 0 0 4.9-2.9M454.4 234.9l-4.2 4.3M465.4 224l-3.6 3.5"/>
<path d="M466.5 220.7l2.1 2.2M468.5 220.8l-2.1 2.1M469.8 223.8l.7 .5M471.8 225l2.8 1.1M476 226.5l.9 .2M478.4 226.9l1.5 .1M479.9 227h70.3M480.6 224.1a3 3 0 0 0-3.6 2.1 3 3 0 0 0 2.1 3.7 3 3 0 0 0 3.6-2.2M481.3 226.9l-1.4 .1M483.7 226.5l-.9 .2M487.9 225l-2.8 1.1M489.9 223.8l-.7 .5"/>
<path d="M491.2 220.8l2.1 2.1M493.2 220.7l-2.1 2.2M494.3 224l3.6 3.5M505.3 234.9l4.2 4.3M512.7 237.4a4 4 0 0 0-4.9 2.9 4 4 0 0 0 2.8 4.9 4 4 0 0 0 4.9-2.9M522.4 224a45 45 0 0 1-8.7 15.1M547.2 223.5h1.9M547.2 223.5l1 3.5M547.3 223.5v.1M547.3 223.5l.1 .4M547.4 223.5l.1 .8M547.5 223.5v1"/>
<path d="M547.6 223.5v1.4M547.7 223.5v1.6M547.7 223.5l.1 2M547.8 223.5v2.1M547.9 223.5v2.5M548 223.5v2.9M548.1 223.5v3.1M548.2 223.5v3.3M548.3 223.5v3.1M548.4 223.5v2.7M548.5 223.5v2.3M548.6 223.5l-.1 2.1"/>
<path d="M548.6 223.5v1.8M548.7 223.5v1.6M548.8 223.5v1.2M548.9 223.5l-.1 1M549 223.5l-.1 .6M549 223.5v.2M549.1 223.5v.1M549.1 223.5l-.9 3.5M15 260h5M48.7 259.5h1.9l-1 3.5zM48.7 259.5l.1 .2M48.8 259.5v.4"/>
<path d="M48.9 259.5v.8M49 259.5v1M49 259.5l.1 1.4M49.1 259.5l.1 1.8M49.2 259.5v1.9M49.3 259.5v2.3M49.4 259.5v2.5M49.4 259.5l.1 2.9M49.5 259.5l.1 3.3M49.7 259.5v3.3M49.8 259.5v2.9M49.9 259.5l-.1 2.7"/>
<path d="M49.9 259.5v2.3M50 259.5v2.1M50.1 259.5v1.8M50.2 259.5v1.4M50.3 259.5v1.2M50.4 259.5v.8M50.5 259.5l-.1 .6M50.6 259.5l-.1 .2M63.1 247h74.7M64.2 243.5h1.9l-1 3.5zM64.2 243.5l.1 .2M64.3 243.5l.1 .6"/>
<path d="M64.4 243.5v.8M64.5 243.5v1.2M64.6 243.5v1.4M64.6 243.5l.1 1.8M64.7 243.5v2M64.8 243.5v2.3M64.9 243.5v2.7M65 243.5v2.9M65 243.5l.1 3.3M65.2 243.5v3.3M65.3 243.5v2.9M65.4 243.5v2.5"/>
<path d="M65.5 243.5l-.1 2.3M65.5 243.5v2M65.6 243.5v1.8M65.7 243.5v1.4M65.8 243.5l-.1 1.2M65.9 243.5l-.1 .8M65.9 243.5v.4M66 243.5v.2M131.9 245.9l.3 .1M138.6 246.8l-.8 .2M444 241.3v39.6M445.9 243.4l-4.2 4.3"/>
<path d="M447 240.2l2.1 2.1M449.1 240.2l-2.1 2.1M450.2 243.3a45 45 0 0 0 15.1 8.8M452 241.3v39.6M466.8 252.5l2.9 .8M471.1 253.6a45 45 0 0 0 17.5 0M479.9 249v3M479.9 253.5v14.6M492.9 252.5l-2.9 .8M493.8 249.3h2.9l1.4 2.5-1.4 2.5h-2.9l-1.4-2.5zM509.5 243.3a45 45 0 0 1-15.1 8.8M510.6 240.2l2.1 2.1"/>
<path d="M512.7 240.2l-2.1 2.1M513.8 243.4l4.2 4.3M584 260h5M47.6 263h184.1M231.7 263h.6M232.5 262.7l-.2 .3M232.7 263h141M373.9 262.7l.2 .3M374.1 263h.6M374.9 262.7l-.2 .3M375.1 263h3.8M381.9 260.1a3 3 0 0 1-3 2.9"/>
<path d="M435.3 278.9h50.8M440.5 278l3.5 .9-3.5 1zM440.5 278l.3 .1M440.5 278.1h.5M440.5 278.2h.9M440.5 278.3h1.3M440.5 278.4h1.4M440.5 278.4l1.8 .1M440.5 278.5h2M440.5 278.6h2.4M440.5 278.7h2.6M440.5 278.7l3 .1"/>
<path d="M440.5 278.8l3.3 .1M440.5 279.6h.9M440.5 279.5h1.4M440.5 279.3h2M440.5 279.1h3M440.8 279.8h-.3M441.2 279.7h-.7M441.8 279.5l-1.3 .1M442.3 279.4h-1.8M442.9 279.2l-2.4 .1M443.3 279.1l-2.8 .1M443.8 279h-3.3"/>
<path d="M452 278.9l3.5-.9v1.9zM452.2 278.9h3.3M452.2 279h3.3M452.6 278.8h2.9M452.6 279.1h2.9M452.8 279.1h2.7M453 278.7h2.5M453.2 278.6h2.3M453.2 279.2h2.3M453.5 278.5h2M453.5 279.3h2M453.7 278.5h1.8"/>
<path d="M453.7 279.4h1.8M454.1 278.4h1.4M454.1 279.5h1.4M454.3 278.3h1.2M454.3 279.5h1.2M454.7 278.2h.8M454.7 279.6h.8M454.9 279.7h.6M455.1 278.1h.4M455.3 278.1h.2M455.3 279.8h.2M57.8 283.7h77.2"/>
<path d="M116.7 282.7v1.9M116.7 282.7l3.5 1-3.5 .9M116.7 282.7h.1M116.7 282.8h.3M116.7 282.8l.7 .1M116.7 282.9h.9M116.7 283h1.2M116.7 283.1h1.6M116.7 283.2h1.8M116.7 283.2l2.2 .1M116.7 283.3h2.4M116.7 283.4h2.8"/>
<path d="M116.7 283.5h2.9M116.7 283.5l3.3 .1M116.7 284.5h.5M116.7 284.3h1M116.7 284.2h1.6M116.7 283.9h2.6M116.7 283.8h3.1M117 284.5l-.3 .1M117.6 284.4h-.9M118.1 284.2l-1.4 .1M118.7 284.1h-2M119.1 284h-2.4"/>
<path d="M119.6 283.8l-2.9 .1M126.4 283.6h3.3M126.6 283.8h3.1M126.8 283.5h2.9M126.8 283.8h2.9M127 283.4h2.7M127.2 283.9h2.5M127.3 283.3h2.4M127.3 284h2.4M127.5 283.3h2.2M127.7 284.1h2M127.9 283.2h1.8"/>
<path d="M128.1 283.1h1.6M128.1 284.2h1.6M128.3 284.2h1.4M128.5 283h1.2M128.7 284.3h1M128.9 282.9h.8M128.9 284.4h.8M129.1 282.9h.6M129.2 284.5h.5M129.4 282.8h.3M129.4 284.5h.3M129.6 282.7h.1"/>
<path d="M129.7 282.7v1.9M129.7 282.7l-3.5 1 3.5 .9M434.9 290.8h89.9M434.9 290.8l3.5-.9v1.8zM435 290.9h3.4M435 290.8h3.4M435.4 291h3M435.4 290.7h3M435.6 290.6h2.8M435.8 291.1h2.6M436 291.1h2.4M436 290.5h2.4"/>
<path d="M436.4 291.2h2M436.4 290.4h2M436.6 291.3h1.8M436.6 290.4h1.8M436.9 291.4h1.5M436.9 290.3h1.5M437.1 291.4h1.3M437.1 290.2h1.3M437.5 291.5h.9M437.5 290.1h.9M437.7 290h.7M437.9 291.6h.5"/>
<path d="M438.1 291.7h.3M438.1 289.9h.3M521.3 291.6h.5M521.3 291.4h1.5M521.3 291.2h2M521.3 291.1h2.6M521.3 289.9h.3M521.3 290h.7M521.3 290.1h.9M521.3 290.2h1.3M521.3 290.3h1.5M521.3 290.3l1.8 .1"/>
<path d="M521.3 290.4h2M521.3 290.5h2.4M521.3 290.6h2.8M521.3 290.7h3M521.3 290.7l3.4 .1M521.3 289.9l3.5 .9-3.5 .9zM521.6 291.7h-.3M522.2 291.5l-.9 .1M522.6 291.4l-1.3 .1M523.1 291.3h-1.8M523.7 291.1l-2.4 .1M524.3 291h-3"/>
<path d="M524.7 290.9h-3.4M15 310h5M584 310h5M15 360h5M38.2 358.8h330v36.1h-330zM148.2 358.8v36.1M168.2 358.8v36.1M218.2 358.8v36.1M268.2 358.8v36.1M318.2 358.8v36.1M405 358v20M418 358v52"/>
<path d="M434 358v36M444 358v20M453 358v36M478 358v20M503 358v52M584 360h5M584 358h-184v52M38.2 366.8h330M38.2 373.8h330M400 378h184M400 362h53M400 366h53"/>
<path d="M400 370h53M400 374h53M503 362h81M38.2 380.8h330M38.2 387.9h330M400 382h53M400 386h53M400 390h53M400 394h184M572 394v16M0 418.9h10M0 418.8h10"/>
<path d="M0 418.7h10M0 418.6h10M0 418.5h10M0 418.4h10M0 418.3h10M0 418.2h10M0 418.1h10M0 418h10M0 417.9h10M0 417.8h10M0 417.7h10M0 417.6h10"/>
<path d="M0 417.5h10M0 417.4h10M0 417.3h10M0 417.2h10M0 417.1h10M0 417h10M0 416.9h10M0 416.8h10M0 416.7h10M0 416.6h10M0 416.5h10M0 416.4h10"/>
<path d="M0 416.3h10M0 416.2h10M0 416.1h10M0 416h10M0 415.9h10M0 415.8h10M0 415.7h10M0 415.6h10M0 415.5h10M0 415.4h10M0 415.3h10M0 415.2h10"/>
<path d="M0 415.1h10M0 415h10M0 415h10v5h-10v-10h5v5M0 414.9h5M0 414.8h5M0 414.7h5M0 414.6h5M0 414.5h5M0 414.4h5M0 414.3h5M0 414.2h5M0 414.1h5"/>
<path d="M0 414h5M0 413.9h5M0 413.8h5M0 413.7h5M0 413.6h5M0 413.5h5M0 413.4h5M0 413.3h5M0 413.2h5M0 413.1h5M0 413h5M0 412.9h5"/>
<path d="M0 412.8h5M0 412.7h5M0 412.6h5M0 412.5h5M0 412.4h5M0 412.3h5M0 412.2h5M0 412.1h5M0 412h5M0 411.9h5M0 411.8h5M0 411.7h5"/>
<path d="M0 411.6h5M0 411.5h5M0 411.4h5M0 411.3h5M0 411.2h5M0 411.1h5M0 411h5M0 410.9h5M0 410.8h5M0 410.7h5M0 410.6h5M0 410.5h5"/>
<path d="M0 410.4h5M0 410.3h5M0 410.2h5M0 410.1h5M0 419.9h10M0 419.8h10M0 419.7h10M0 419.6h10M0 419.5h10M0 419.4h10M0 419.3h10M0 419.2h10"/>
<path d="M0 419.1h10M0 419h10M47 410v5M97 410v5M147 410v5M197 410v5M247 410v5M293.5 407h7l-3.5 6zM297 405v10M347 410v5M397 410v5M447 410v5"/>
<path d="M497 410v5M547 410v5M572 406h12M584 418.9h10M584 418.8h10M584 418.7h10M584 418.6h10M584 418.5h10M584 418.4h10M584 418.3h10M584 418.2h10M584 418.1h10"/>
<path d="M584 418h10M584 417.9h10M584 417.8h10M584 417.7h10M584 417.6h10M584 417.5h10M584 417.4h10M584 417.3h10M584 417.2h10M584 417.1h10M584 417h10M584 416.9h10"/>
<path d="M584 416.8h10M584 416.7h10M584 416.6h10M584 416.5h10M584 416.4h10M584 416.3h10M584 416.2h10M584 416.1h10M584 416h10M584 415.9h10M584 415.8h10M584 415.7h10"/>
<path d="M584 415.6h10M584 415.5h10M584 415.4h10M584 415.3h10M584 415.2h10M584 415.1h10M584 415h10M584 419.9h10M584 419.8h10M584 419.7h10M584 419.6h10M584 419.5h10"/>
<path d="M584 419.4h10M584 419.3h10M584 419.2h10M584 419.1h10M584 419h10M589 414.9h5M589 414.8h5M589 414.7h5M589 414.6h5M589 414.5h5M589 414.4h5M589 414.3h5"/>
<path d="M589 414.2h5M589 414.1h5M589 414h5M589 413.9h5M589 413.8h5M589 413.7h5M589 413.6h5M589 413.5h5M589 413.4h5M589 413.3h5M589 413.2h5M589 413.1h5"/>
<path d="M589 413h5M589 412.9h5M589 412.8h5M589 412.7h5M589 412.6h5M589 412.5h5M589 412.4h5M589 412.3h5M589 412.2h5M589 412.1h5M589 412h5M589 411.9h5"/>
<path d="M589 411.8h5M589 411.7h5M589 411.6h5M589 411.5h5M589 411.4h5M589 411.3h5M589 411.2h5M589 411.1h5M589 411h5M589 410.9h5M589 410.8h5M589 410.7h5"/>
<path d="M589 410.6h5M589 410.5h5M589 410.4h5M589 410.3h5M589 410.2h5M589 410.1h5M589 410h5v10h-10v-5"/>
<circle cx="139.6" cy="157" r="1"/>
<circle cx="133.2" cy="172.5" r="1"/>
<circle cx="448" cy="177.6" r="3.4"/>
<circle cx="448" cy="177.6" r="4"/>
<circle cx="464.5" cy="167.2" r="4.5"/>
<circle cx="464.5" cy="167.2" r="5"/>
<circle cx="464.5" cy="167.2" r="5.4"/>
<circle cx="464.5" cy="167.2" r="5.2"/>
<circle cx="511.7" cy="177.6" r="3.4"/>
<circle cx="511.7" cy="177.6" r="4"/>
<circle cx="120.6" cy="185.6" r="1"/>
<circle cx="467.5" cy="197.1" r="2.5"/>
<circle cx="479.9" cy="192" r="2.5"/>
<circle cx="492.2" cy="197.1" r="2.5"/>
<circle cx="522.1" cy="194.1" r="5.2"/>
<circle cx="522.1" cy="194.1" r="5"/>
<circle cx="522.1" cy="194.1" r="4.5"/>
<circle cx="522.1" cy="194.1" r="5.4"/>
<circle cx="462.4" cy="209.5" r="2.5"/>
<circle cx="479.8" cy="209.5" r="53.6"/>
<circle cx="479.8" cy="209.5" r="51.3"/>
<circle cx="479.8" cy="209.5" r="51.5"/>
<circle cx="479.8" cy="209.5" r="53.5"/>
<circle cx="479.8" cy="209.5" r="34"/>
<circle cx="479.8" cy="209.5" r="38"/>
<circle cx="479.8" cy="209.5" r="36.4"/>
<circle cx="479.8" cy="209.5" r="36.6"/>
<circle cx="479.8" cy="209.5" r="24.9"/>
<circle cx="479.9" cy="209.5" r="34"/>
<circle cx="479.9" cy="209.5" r="11.6"/>
<circle cx="479.9" cy="209.5" r="4.3"/>
<circle cx="479.9" cy="209.5" r="28.5"/>
<circle cx="479.9" cy="209.5" r="25.8"/>
<circle cx="479.9" cy="209.5" r="2"/>
<circle cx="479.9" cy="209.5" r="12"/>
<circle cx="479.9" cy="209.5" r="12.3"/>
<circle cx="479.9" cy="209.5" r="22.9"/>
<circle cx="479.9" cy="209.5" r="22.7"/>
<circle cx="479.9" cy="209.5" r="25"/>
<circle cx="497.4" cy="209.5" r="2.5"/>
<circle cx="120.6" cy="233.4" r="1"/>
<circle cx="437.6" cy="224.9" r="5.4"/>
<circle cx="437.6" cy="224.9" r="4.5"/>
<circle cx="437.6" cy="224.9" r="5"/>
<circle cx="437.6" cy="224.9" r="5.2"/>
<circle cx="467.5" cy="221.8" r="2.5"/>
<circle cx="479.8" cy="227" r="2.5"/>
<circle cx="492.2" cy="221.8" r="2.5"/>
<circle cx="448" cy="241.3" r="3.4"/>
<circle cx="448" cy="241.3" r="4"/>
<circle cx="495.2" cy="251.8" r="5.2"/>
<circle cx="495.2" cy="251.8" r="5"/>
<circle cx="495.2" cy="251.8" r="5.4"/>
<circle cx="495.2" cy="251.8" r="4.5"/>
<circle cx="511.7" cy="241.3" r="3.4"/>
<circle cx="511.7" cy="241.3" r="4"/>
</g>
<text font-size="7.7" x="445.8" y="406.8">Maßblatt</text>
<g font-size="7">
<text x="404.4" y="406.5">1:1</text>
<text x="526.1" y="406.5">202077</text>
</g>
<text font-size="6.3" x="516.3" y="386.3">GEORGII KOBOLD</text>
<g font-size="5.4">
<text x="47.2" y="215.4" transform="rotate(-90 47.2 215.4)">⌀107</text>
<text x="545.7" y="214.1" transform="rotate(-90 545.7 214.1)">⌀35</text>
<text x="62.7" y="218.4" transform="rotate(-90 62.7 218.4)">⌀75 h7</text>
<text x="83.9" y="218.4" transform="rotate(-90 83.9 218.4)">⌀50 e9</text>
<text x="98.3" y="218.8" transform="rotate(-90 98.3 218.8)">⌀24 H7</text>
<text x="475.2" y="288.4">⌀90</text>
</g>
<g font-size="4.9">
<text x="29.8" y="9.3">1</text>
<text x="70.8" y="9.3">2</text>
<text x="120.8" y="9.3">3</text>
<text x="170.8" y="9.2">4</text>
<text x="220.8" y="9.2">5</text>
<text x="270.8" y="9.3">6</text>
<text x="320.8" y="9.2">7</text>
<text x="370.8" y="9.3">8</text>
<text x="420.8" y="9.3">9</text>
<text x="469.5" y="9.3">10</text>
<text x="519.6" y="9.3">11</text>
<text x="565.5" y="9.3">12</text>
<text x="16" y="34.3">A</text>
<text x="585" y="34.3">A</text>
<text x="127.2" y="71.4">19</text>
<text x="260.2" y="71.4">k</text>
<text x="236.8" y="81.4">q</text>
<text x="16" y="86.7">B</text>
<text x="585" y="86.7">B</text>
<text x="152" y="99.5">7</text>
<text x="433.9" y="107.2" transform="rotate(-22 433.9 107.2)">45°</text>
<text x="150" y="110.2">min. 7 für EHEDG-konforme Anbindung</text>
<text x="458.1" y="110" transform="rotate(-10 458.1 110)">21</text>
<text x="495.1" y="108.8" transform="rotate(10 495.1 108.8)">21</text>
<text x="15.9" y="136.8">C</text>
<text x="51.9" y="132.3">max. 6</text>
<text x="584.9" y="136.8">C</text>
<text x="51.9" y="139.4">Zentrierbundtiefe Welle</text>
<text x="15.9" y="186.7">D</text>
<text x="584.9" y="186.7">D</text>
<text x="415.3" y="227.3" transform="rotate(-90 415.3 227.3)">(8x) M6 x 11</text>
<text x="16" y="236.7">E</text>
<text x="585" y="236.7">E</text>
<text x="57.8" y="274.8">6</text>
<text x="57.8" y="281.9">Zentriertiefe Bohrung</text>
<text x="459.7" y="277.2">(4x) M8 x 11</text>
<text x="16.2" y="286.7">F</text>
<text x="585.2" y="286.7">F</text>
<text x="15.8" y="336.8">G</text>
<text x="584.8" y="336.8">G</text>
<text x="89.5" y="364.5">Typ</text>
<text x="180" y="364.5">Resolver R4</text>
<text x="221.5" y="364.5">Resolver und Bremse</text>
<text x="282.3" y="364.5">Geber RQ</text>
<text x="321.1" y="364.5">Geber RQ und Bremse</text>
<text x="157.1" y="372">q</text>
<text x="192.2" y="372">k</text>
<text x="242.2" y="372">k</text>
<text x="292.2" y="372">k</text>
<text x="342.2" y="372">k</text>
<text x="45.2" y="379.1">KSG 364... HD(-MD)-R../S1/PG-HD-I-90..VB</text>
<text x="152.3" y="379">197,5</text>
<text x="189.4" y="379">244</text>
<text x="239.4" y="379">278</text>
<text x="289.4" y="379">258</text>
<text x="339.4" y="379">304</text>
<text x="15.9" y="389.2">H</text>
<text x="45.2" y="386.1">KSG 368... HD(-MD)-R../S1/PG-HD-I-90..VB</text>
<text x="152.3" y="386.1">237,5</text>
<text x="189.4" y="386.1">284</text>
<text x="239.4" y="386.1">318</text>
<text x="289.4" y="386.1">298</text>
<text x="339.4" y="386.1">344</text>
<text x="584.9" y="389.2">H</text>
<text x="43.9" y="393.2">KSG 3612... HD(-MD)-R../S1/PG-HD-I-90..VB</text>
<text x="152.3" y="393.2">277,5</text>
<text x="189.4" y="393.2">324</text>
<text x="239.4" y="393.2">358</text>
<text x="289.4" y="393.2">338</text>
<text x="339.4" y="393.2">384</text>
<text x="576.8" y="403.8">2</text>
<text x="29.8" y="414.3">1</text>
<text x="70.8" y="414.3">2</text>
<text x="120.8" y="414.3">3</text>
<text x="170.8" y="414.2">4</text>
<text x="220.8" y="414.2">5</text>
<text x="270.8" y="414.3">6</text>
<text x="320.8" y="414.2">7</text>
<text x="370.8" y="414.3">8</text>
<text x="420.8" y="414.3">9</text>
<text x="469.5" y="414.3">10</text>
<text x="519.6" y="414.3">11</text>
<text x="565.2" y="414.3">A2</text>
</g>
<g font-size="4.6">
<text x="463.4" y="109" transform="rotate(-11 463.4 109)">°</text>
<text x="500.5" y="109.8" transform="rotate(11 500.5 109.8)">°</text>
</g>
<g font-size="4.2">
<text x="456.4" y="386.6">KSG 36... HD-R../... VB</text>
<text x="528.2" y="392.5">GmbH &amp; Co. KG</text>
</g>
<g font-size="3.2">
<text x="458" y="363.2">Allgemein-</text>
<text x="481.9" y="365.2">Oberflächen</text>
<text x="458.1" y="367.1">toleranzen</text>
<text x="459.6" y="371.1">DIN ISO</text>
<text x="480.6" y="369.2">DIN ISO 1302</text>
<text x="459.4" y="375.1">2768-mk</text>
<text x="485.1" y="373.2">Reihe 2</text>
</g>
<g font-size="2.8">
<text x="504" y="361">Urheberschutz DIN 34</text>
<text x="504" y="365">Werkstoff</text>
<text x="400.9" y="377">Nr.</text>
<text x="405.9" y="377.2">Änderung</text>
<text x="422" y="377">Datum</text>
<text x="435" y="377">Name</text>
<text x="445" y="377">Gepr.</text>
<text x="422" y="381">Datum</text>
<text x="439.9" y="381">Name</text>
<text x="454" y="381">Typ</text>
<text x="401" y="385">Bearb.</text>
<text x="401" y="389">Gepr.</text>
<text x="419.1" y="385">27.07.2022</text>
<text x="419.1" y="389">05.08.2022</text>
<text x="440.4" y="385">RWA</text>
<text x="440.4" y="389">RWA</text>
<text x="401" y="397">Massstab</text>
<text x="419" y="397">Benennung</text>
<text x="504" y="397">Zeichn.-Nr.</text>
<text x="573" y="397">Bl.</text>
<text x="577.3" y="409">2</text>
</g>
</svg>
